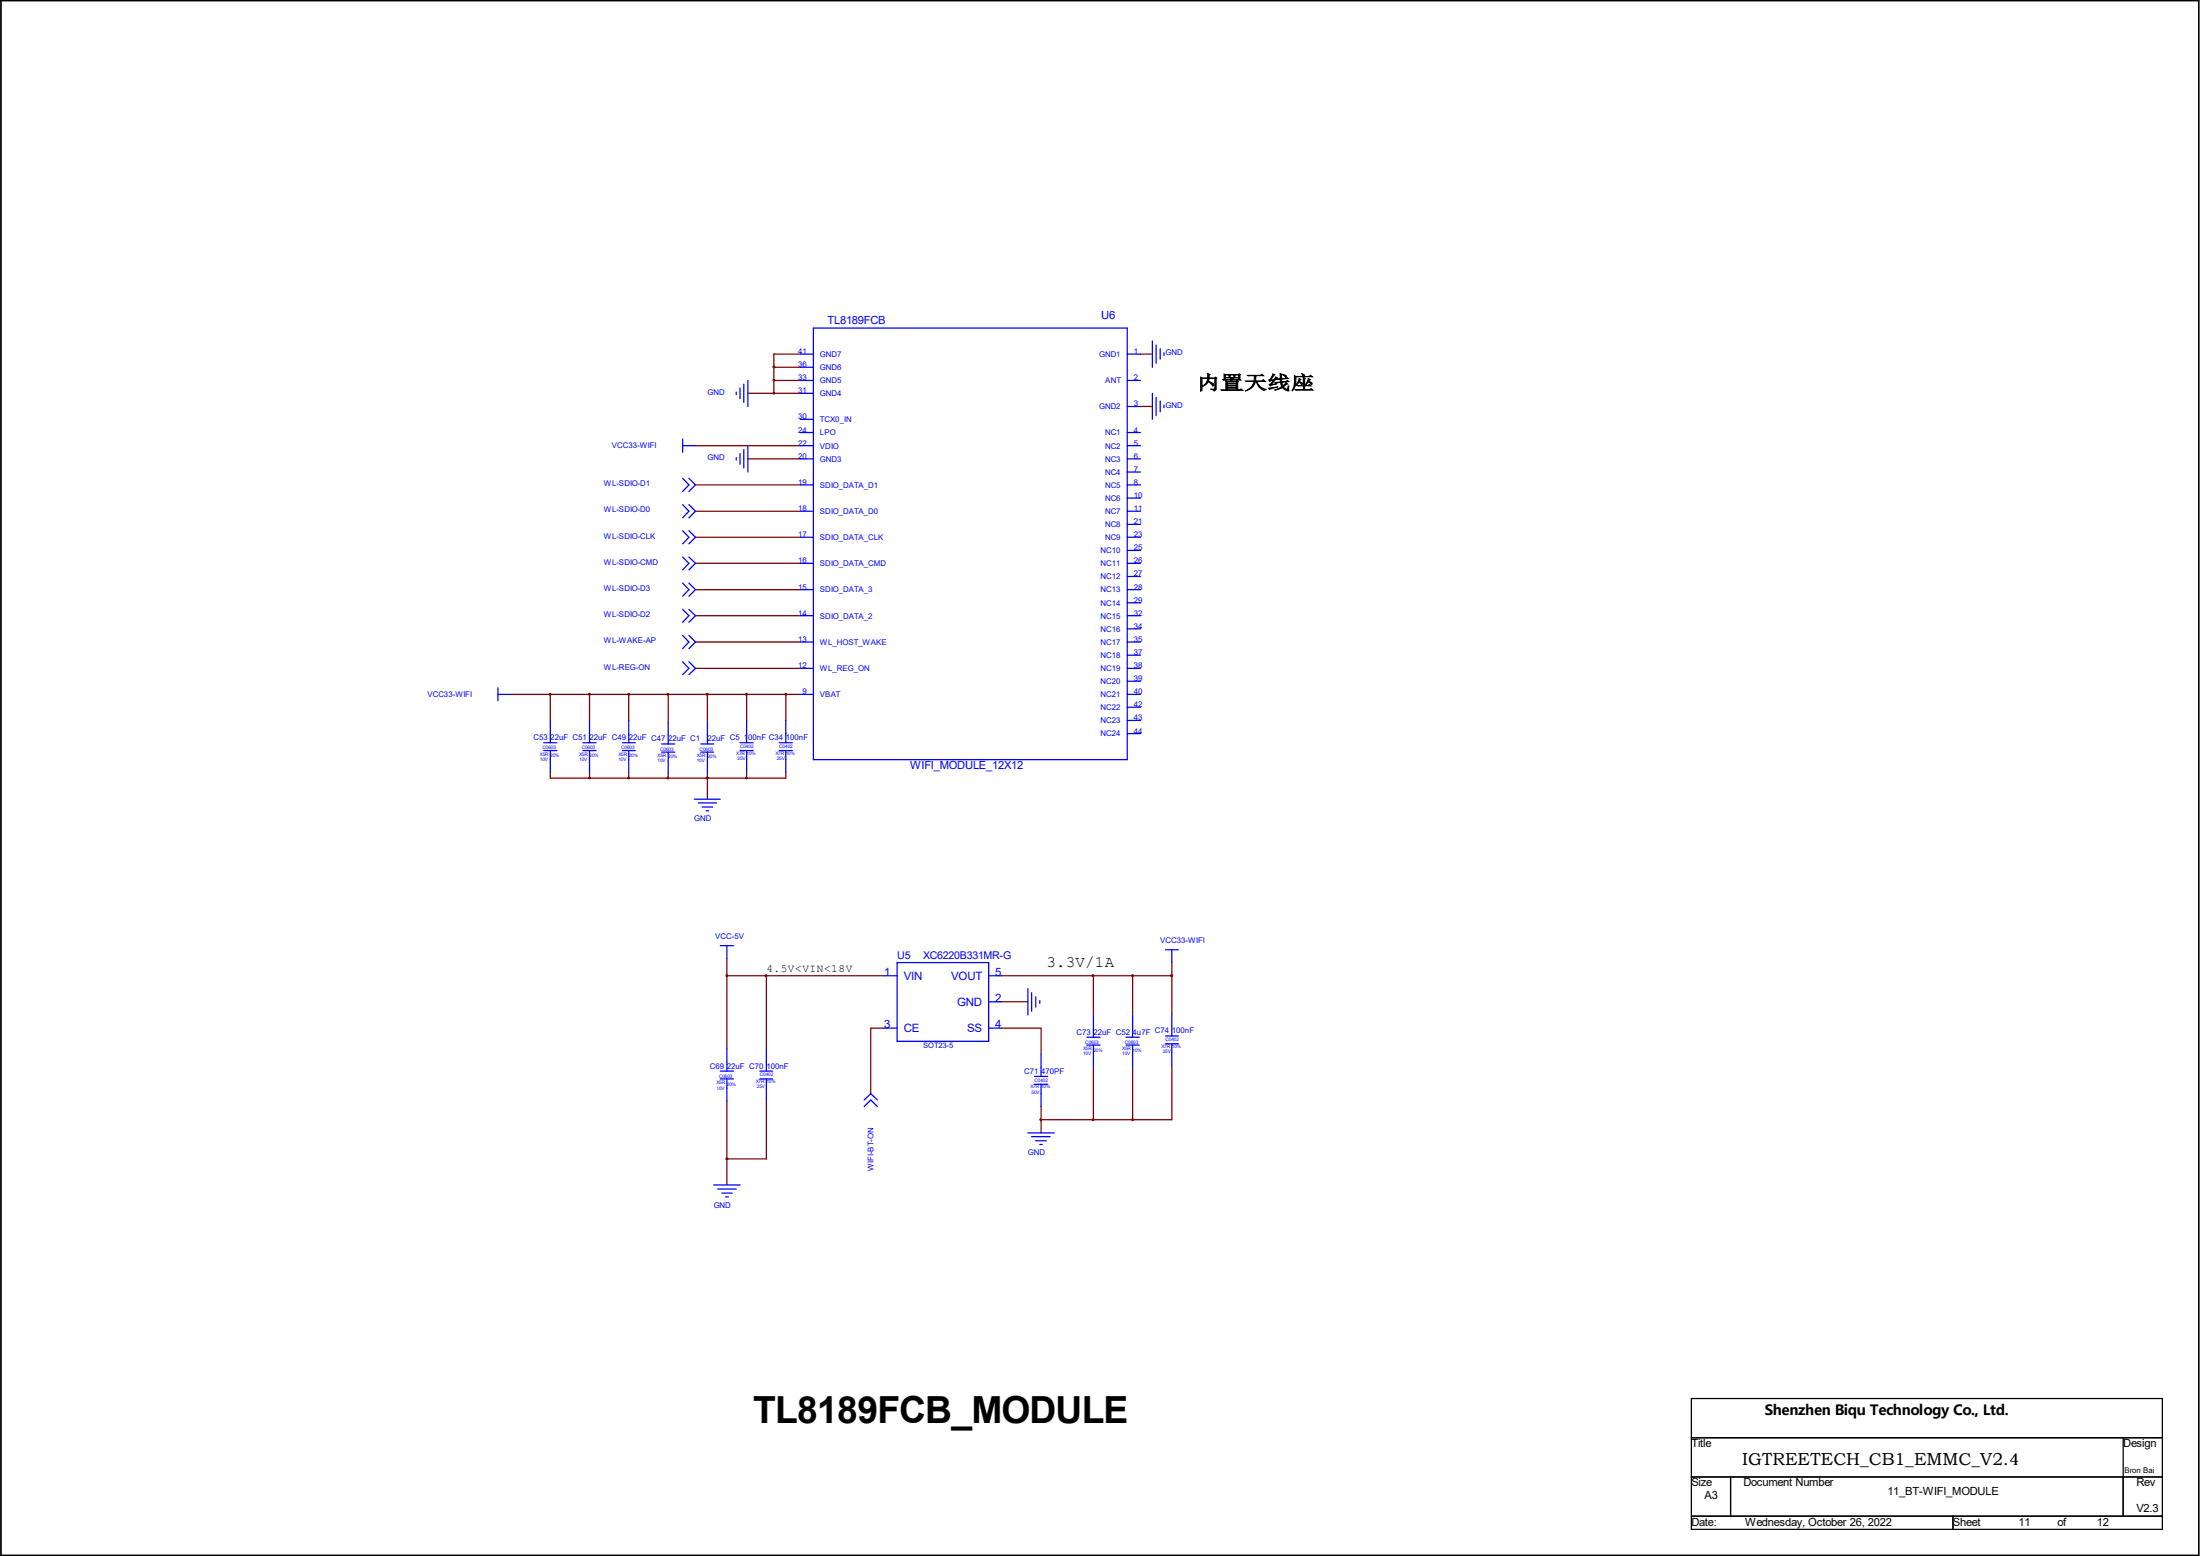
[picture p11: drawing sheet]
<svg xmlns="http://www.w3.org/2000/svg" width="297mm" height="210mm" viewBox="0 0 297 210" stroke-linecap="round" stroke-linejoin="round" font-family="sans-serif">
<g fill="none" stroke="#800000" stroke-width=".17">
<path d="M101 53.1h7M104.5 51.4h3.5M104.5 49.6h3.5M108 47.8h-3.5v5.3M154 47.8h1.6M154 54.9h1.6M93.9 72.5h14.1M93.9 65.4h14.1M93.9 79.6h14.1M93.9 69h14.1M93.9 76h14.1M93.9 60.2h14.1"/>
<path d="M101 61.9h7M69 93.7h39M74.3 93.7v3.5M79.6 93.7v3.5M84.9 93.7v3.5M90.2 93.7v3.8M93.9 90.2h14.1M93.9 86.7h14.1M93.9 83.1h14.1M95.5 93.7v3.8M100.8 93.7v3.5M106.1 93.7v3.5"/>
<path d="M74.3 104.3v.7h31.8v-.7M79.6 104.3v.7M84.9 104.3v.7M90.2 104.5v.5M95.5 105h.1M95.5 104.5v3.4M100.8 104.3v.7M98.1 129.4v12.2M98.1 131.7h21.2M103.5 131.7v9.9M119.3 138.8h-1.7v8.8M135.2 138.8h5.3v3.5"/>
<path d="M135.2 135.2h3.6M135.2 131.7h23M147.6 131.7v5.3M152.9 131.7v5.3M158.2 129.9v6.9M98.1 148.6v11.3M103.5 148.6v7.8h-5.4M140.5 149.4v3.5M147.6 144.1v7M152.9 144.1v7M158.2 143.9v7.2h-17.7"/>
</g>
<g fill="#800000" stroke="#800000" stroke-width=".14">
<path d="M95.4 104.9h.2v.2h-.2z" fill-rule="evenodd"/>
<path d="M74.2 93.6h.2v.2h-.2z" fill-rule="evenodd"/>
<path d="M158.1 131.6h.2v.2h-.2z" fill-rule="evenodd"/>
<path d="M95.4 93.6h.2v.2h-.2z" fill-rule="evenodd"/>
<path d="M95.4 104.9h.2v.2h-.2z" fill-rule="evenodd"/>
<circle cx="104.5" cy="49.5" r=".13"/>
<circle cx="98.1" cy="156.4" r=".13"/>
<circle cx="152.9" cy="151.1" r=".13"/>
<circle cx="100.8" cy="105" r=".13"/>
<circle cx="79.6" cy="105" r=".13"/>
<circle cx="84.9" cy="105" r=".13"/>
<circle cx="104.5" cy="53.1" r=".13"/>
<circle cx="104.5" cy="51.3" r=".13"/>
<circle cx="147.6" cy="151.1" r=".13"/>
<circle cx="140.5" cy="151.1" r=".13"/>
<circle cx="90.2" cy="105" r=".13"/>
<circle cx="103.4" cy="131.7" r=".13"/>
<circle cx="98.1" cy="131.7" r=".13"/>
<circle cx="147.6" cy="131.7" r=".13"/>
<circle cx="152.9" cy="131.7" r=".13"/>
<circle cx="100.8" cy="93.7" r=".13"/>
<circle cx="106.1" cy="93.7" r=".13"/>
<circle cx="90.2" cy="93.7" r=".13"/>
<circle cx="79.6" cy="93.7" r=".13"/>
<circle cx="84.9" cy="93.7" r=".13"/>
</g>
<g fill="none" stroke="#00f" stroke-width=".17">
<path d="M92.2 59.3v1.7M99.4 52.9v.4M99.9 52.4v1.4M100.4 51.9v2.4M101 51.4v3.5M108 47.8h1.8M108 51.4h1.8M108 58.4h1.8M108 56.6h1.8M108 53.1h1.8M108 49.6h1.8M109.8 44.3h42.4v58.2h-42.4z"/>
<path d="M152.2 47.8h1.8M152.2 51.4h1.8M152.2 54.9h1.8M152.2 58.4h1.8M155.6 46v3.6M155.6 53.1v3.5M156.1 46.6v2.4M156.1 53.6v2.5M156.6 47.1v1.4M156.6 54.1v1.5M157.1 47.6v.4M157.1 54.7v.3"/>
<path d="M92.2 60.2h1.7M92.2 75.2l.8 .8-.8 .9M92.2 64.6l.8 .8-.8 .9M92.2 68.1l.8 .9-.8 .9M92.2 78.7l.8 .9-.8 .9M92.2 71.6l.8 .9-.8 .9M93 75.2l.9 .8-.9 .9M93 64.6l.9 .8-.9 .9M93 68.1l.9 .9-.9 .9M93 78.7l.9 .9-.9 .9M93 71.6l.9 .9-.9 .9M99.4 61.8v.3"/>
<path d="M99.9 61.2v1.5M100.4 60.7v2.5M101 60.2v3.5M108 60.2h1.8M108 61.9h1.8M108 65.4h1.8M108 69h1.8M108 79.6h1.8M108 76h1.8M108 72.5h1.8M152.2 60.2h1.8M152.2 61.9h1.8"/>
<path d="M152.2 63.7h1.8M152.2 65.4h1.8M152.2 67.2h1.8M152.2 69h1.8M152.2 79.6h1.8M152.2 76h1.8M152.2 72.5h1.8M152.2 70.8h1.8M152.2 74.3h1.8M152.2 77.8h1.8M67.2 93.7h1.8M67.2 92.8v1.8"/>
<path d="M74.3 97.2v3M79.6 97.2v3M84.9 97.2v3M90.2 97.5v2.9M92.2 82.3l.8 .8-.8 .9M92.2 85.8l.8 .9-.8 .8M92.2 89.3l.8 .9-.8 .9M93 82.3l.9 .8-.9 .9M93 85.8l.9 .9-.9 .8M93 89.3l.9 .9-.9 .9M95.5 97.5v2.9M100.8 97.2v3"/>
<path d="M106.1 97.2v3M108 93.7h1.8M108 90.2h1.8M108 86.7h1.8M108 83.1h1.8M152.2 93.7h1.8M152.2 90.2h1.8M152.2 86.7h1.8M152.2 83.1h1.8M152.2 81.4h1.8M152.2 84.9h1.8M152.2 88.4h1.8"/>
<path d="M152.2 91.9h1.8M152.2 95.5h1.8M152.2 97.2h1.8M152.2 99h1.8M73.4 100.2h1.8M73.4 101.3h1.8M74.3 101.3v3M78.7 100.2h1.8M78.7 101.3h1.8M79.6 101.3v3M84 100.2h1.8M84 101.3h1.8"/>
<path d="M84.9 101.3v3M89.3 100.4h1.8M89.3 101.5h1.8M90.2 101.5v3M93.7 107.9h3.5M94.3 108.4h2.4M94.6 100.4h1.8M94.6 101.5h1.8M94.8 108.9h1.4M95.3 109.4h.4M95.5 101.5v3M99.9 100.2h1.8"/>
<path d="M99.9 101.3h1.8M100.8 101.3v3M105.2 100.2h1.8M105.2 101.3h1.8M106.1 101.3v3M97.2 127.6h1.8M98.1 127.6v1.8M119.3 131.7h1.8M119.3 138.8h1.8M121.1 129.9h12.4v10.6h-12.4zM133.5 131.7h1.7M133.5 135.2h1.7"/>
<path d="M133.5 138.8h1.7M138.8 133.4v3.6M139.3 134v2.5M139.8 134.5v1.4M140.4 135v.4M146.7 140h1.8M147.6 137v3M152 140h1.8M152.9 137v3M157.4 139.8h1.7M157.4 128.2h1.7M158.2 128.2v1.7"/>
<path d="M158.2 136.8v3M96.4 159.9h3.5M97.2 144.6h1.8M97.2 145.6h1.8M98.1 141.6v3M98.1 145.6v3M102.6 144.6h1.7M102.6 145.6h1.7M103.5 141.6v3M103.5 145.6v3M116.7 148.5l.9-.9 .8 .9M116.7 149.4l.9-.9 .8 .9"/>
<path d="M138.8 152.9h3.5M139.3 153.4h2.5M139.7 145.3h1.7M139.7 146.3h1.7M139.8 154h1.5M140.4 154.5h.3M140.5 142.3v3M140.5 146.3v3.1M146.7 141.1h1.8M147.6 141.1v3M152 141.1h1.8M152.9 141.1v3"/>
<path d="M157.4 140.9h1.7M158.2 140.9v3M96.9 160.5h2.5M97.5 161h1.3M98 161.5h.3"/>
</g>
<path d="M.1 .1h296.7v209.8h-296.7zM228.3 188.8h63.6v17.6h-63.6zM228.3 194.1h63.6M228.3 199.3h63.6M233.6 199.3v5.3M286.6 194.1v10.5M.1 209.9h.1M228.3 204.6h63.6M263.7 204.6v1.8" fill="none" stroke="#000" stroke-width=".17"/>
<text font-size="5" x="101.7" y="192.1">TL8189FCB_MODULE</text>
<text font-size="2.6" x="161.6" y="52.5">内置天线座</text>
<text font-size="2.3" x="235.2" y="197.8">IGTREETECH_CB1_EMMC_V2.4</text>
<text font-size="2.1" x="141.3" y="130.5">3.3V/1A</text>
<text font-size="1.9" x="238.3" y="191.1">Shenzhen Biqu Technology Co., Ltd.</text>
<g font-size="1.6" fill="#00f">
<text x="119.4" y="131.7">1</text>
<text x="134.4" y="131.7">5</text>
<text x="122" y="132.2">VIN</text>
<text x="128.4" y="132.2">VOUT</text>
<text x="129.2" y="135.8">GND</text>
<text x="134.4" y="135.2">2</text>
<text x="119.4" y="138.8">3</text>
<text x="122" y="139.3">CE</text>
<text x="130.6" y="139.3">SS</text>
<text x="134.4" y="138.8">4</text>
</g>
<g font-size="1.5" fill="#00f">
<text x="111.7" y="43.7">TL8189FCB</text>
<text x="148.7" y="43">U6</text>
<text x="122.9" y="103.8">WIFI_MODULE_12X12</text>
</g>
<g font-size="1.5">
<text x="103.5" y="131.1">4.5V&lt;VIN&lt;18V</text>
<text x="228.3" y="195.3">Title</text>
<text x="286.6" y="195.3">Design</text>
<text x="228.3" y="200.6">Size</text>
<text x="230.1" y="202.4">A3</text>
<text x="235.4" y="200.6">Document Number</text>
<text x="254.8" y="201.8">11_BT-WIFI_MODULE</text>
<text x="288.4" y="200.6">Rev</text>
<text x="228.3" y="205.9">Date:</text>
<text x="235.6" y="205.9">Wednesday, October 26, 2022</text>
<text x="263.7" y="205.9">Sheet</text>
<text x="272.5" y="205.9">11</text>
<text x="277.8" y="205.9">of</text>
<text x="283.1" y="205.9">12</text>
<text x="288.4" y="204.1">V2.3</text>
</g>
<g font-size="1.4" fill="#00f">
<text x="121.1" y="129.4">U5</text>
<text x="124.6" y="129.4">XC6220B331MR-G</text>
</g>
<g font-size="1.1" fill="#00f">
<text x="107.7" y="47.8">41</text>
<text x="153.1" y="47.8">1</text>
<text x="157.4" y="48">GND</text>
<text x="95.5" y="53.3">GND</text>
<text x="107.7" y="53.1">31</text>
<text x="107.7" y="51.4">33</text>
<text x="107.7" y="49.6">36</text>
<text x="110.7" y="53.5">GND4</text>
<text x="110.7" y="51.7">GND5</text>
<text x="110.7" y="50">GND6</text>
<text x="110.7" y="48.2">GND7</text>
<text x="148.4" y="48.2">GND1</text>
<text x="149.2" y="51.7">ANT</text>
<text x="153.1" y="51.4">2</text>
<text x="107.7" y="58.4">24</text>
<text x="107.7" y="56.6">30</text>
<text x="110.7" y="58.8">LPO</text>
<text x="110.7" y="57">TCX0_IN</text>
<text x="148.4" y="55.2">GND2</text>
<text x="149.2" y="58.8">NC1</text>
<text x="153.1" y="54.9">3</text>
<text x="153.1" y="58.4">4</text>
<text x="157.4" y="55">GND</text>
<text x="81.5" y="65.6">WL-SDIO-D1</text>
<text x="82.6" y="60.5">VCC33-WIFI</text>
<text x="95.5" y="62.1">GND</text>
<text x="107.7" y="65.4">19</text>
<text x="107.7" y="61.9">20</text>
<text x="107.7" y="60.2">22</text>
<text x="110.7" y="65.8">SDIO_DATA_D1</text>
<text x="110.7" y="62.3">GND3</text>
<text x="110.7" y="60.5">VDIO</text>
<text x="149.2" y="60.5">NC2</text>
<text x="149.2" y="62.3">NC3</text>
<text x="149.2" y="64.1">NC4</text>
<text x="149.2" y="65.8">NC5</text>
<text x="153.1" y="60.2">5</text>
<text x="153.1" y="61.9">6</text>
<text x="153.1" y="63.7">7</text>
<text x="153.1" y="65.4">8</text>
<text x="81.5" y="69.2">WL-SDIO-D0</text>
<text x="107.7" y="69">18</text>
<text x="110.7" y="69.4">SDIO_DATA_D0</text>
<text x="149.2" y="67.6">NC6</text>
<text x="149.2" y="69.4">NC7</text>
<text x="149.2" y="71.2">NC8</text>
<text x="153.1" y="67.2">10</text>
<text x="153.1" y="69">11</text>
<text x="153.1" y="70.8">21</text>
<text x="81.5" y="76.2">WL-SDIO-CMD</text>
<text x="81.5" y="72.7">WL-SDIO-CLK</text>
<text x="107.7" y="76">16</text>
<text x="107.7" y="72.5">17</text>
<text x="110.7" y="76.4">SDIO_DATA_CMD</text>
<text x="110.7" y="72.9">SDIO_DATA_CLK</text>
<text x="148.6" y="74.7">NC10</text>
<text x="148.6" y="76.4">NC11</text>
<text x="149.2" y="72.9">NC9</text>
<text x="153.1" y="72.5">23</text>
<text x="153.1" y="74.3">25</text>
<text x="153.1" y="76">26</text>
<text x="153.1" y="77.8">27</text>
<text x="81.5" y="83.3">WL-SDIO-D2</text>
<text x="81.5" y="79.8">WL-SDIO-D3</text>
<text x="107.7" y="83.1">14</text>
<text x="107.7" y="79.6">15</text>
<text x="110.7" y="83.5">SDIO_DATA_2</text>
<text x="110.7" y="80">SDIO_DATA_3</text>
<text x="148.6" y="78.2">NC12</text>
<text x="148.6" y="80">NC13</text>
<text x="148.6" y="81.7">NC14</text>
<text x="148.6" y="83.5">NC15</text>
<text x="153.1" y="79.6">28</text>
<text x="153.1" y="81.4">29</text>
<text x="153.1" y="83.1">32</text>
<text x="81.5" y="86.8">WL-WAKE-AP</text>
<text x="107.7" y="86.7">13</text>
<text x="110.7" y="87">WL_HOST_WAKE</text>
<text x="148.6" y="85.3">NC16</text>
<text x="148.6" y="87">NC17</text>
<text x="148.6" y="88.8">NC18</text>
<text x="153.1" y="84.9">34</text>
<text x="153.1" y="86.7">35</text>
<text x="153.1" y="88.4">37</text>
<text x="57.7" y="94.1">VCC33-WIFI</text>
<text x="81.5" y="90.4">WL-REG-ON</text>
<text x="107.7" y="90.2">12</text>
<text x="108.3" y="93.7">9</text>
<text x="110.7" y="94.1">VBAT</text>
<text x="110.7" y="90.6">WL_REG_ON</text>
<text x="148.6" y="90.6">NC19</text>
<text x="148.6" y="92.3">NC20</text>
<text x="148.6" y="94.1">NC21</text>
<text x="148.6" y="95.8">NC22</text>
<text x="153.1" y="90.2">38</text>
<text x="153.1" y="91.9">39</text>
<text x="153.1" y="93.7">40</text>
<text x="153.1" y="95.5">42</text>
<text x="72" y="99.9">C53</text>
<text x="74.3" y="99.9">22uF C51</text>
<text x="79.6" y="99.9">22uF C49</text>
<text x="84.9" y="99.9">22uF C47</text>
<text x="90.2" y="100.1">22uF C1</text>
<text x="95.5" y="100.1">22uF C5</text>
<text x="100.4" y="99.9">100nF C34</text>
<text x="106.1" y="99.9">100nF</text>
<text x="148.6" y="97.6">NC23</text>
<text x="148.6" y="99.4">NC24</text>
<text x="153.1" y="97.2">43</text>
<text x="153.1" y="99">44</text>
<text x="93.7" y="110.8">GND</text>
<text x="96.6" y="126.7">VCC-5V</text>
<text x="156.6" y="127.3">VCC33-WIFI</text>
<text x="145.3" y="139.7">C73</text>
<text x="147.6" y="139.7">22uF C52</text>
<text x="152.9" y="139.7">4u7F C74</text>
<text x="158.2" y="139.5">100nF</text>
<text x="95.8" y="144.2">C69</text>
<text x="98.1" y="144.2">22uF C70</text>
<text x="103.5" y="144.2">100nF</text>
<text x="138.3" y="144.9">C71</text>
<text x="140.5" y="144.9">470PF</text>
<text x="138.8" y="155.9">GND</text>
<text x="117.9" y="158" transform="rotate(-90 117.9 158)">WIFI-BT-ON</text>
<text x="96.4" y="163">GND</text>
</g>
<text font-size="1.1" x="286.8" y="198.8">Bron Bai</text>
<text font-size="1" fill="#00f" x="124.6" y="141.4">SOT23-5</text>
<g font-size=".6" fill="#00f">
<text x="73.2" y="101.1">C0603</text>
<text x="78.5" y="101.1">C0603</text>
<text x="83.9" y="101.1">C0603</text>
<text x="89.1" y="101.3">C0603</text>
<text x="94.4" y="101.3">C0603</text>
<text x="99.4" y="101.9">X7R 10%</text>
<text x="99.9" y="101">C0402</text>
<text x="104.7" y="101.9">X7R 10%</text>
<text x="105.2" y="101">C0402</text>
<text x="72.9" y="102.7">10V</text>
<text x="72.9" y="102">X5R</text>
<text x="74.3" y="102.2">20%</text>
<text x="78.2" y="102.7">10V</text>
<text x="78.2" y="102">X5R</text>
<text x="79.6" y="102.2">20%</text>
<text x="83.5" y="102.7">10V</text>
<text x="83.5" y="102">X5R</text>
<text x="84.9" y="102.2">20%</text>
<text x="88.8" y="102.9">10V</text>
<text x="88.8" y="102.2">X5R</text>
<text x="90.2" y="102.4">20%</text>
<text x="94.1" y="102.9">10V</text>
<text x="94.1" y="102.2">X5R</text>
<text x="95.5" y="102.4">20%</text>
<text x="99.6" y="102.5">25V</text>
<text x="104.9" y="102.5">25V</text>
<text x="146.2" y="142.5">10V</text>
<text x="146.2" y="141.8">X5R</text>
<text x="146.5" y="140.9">C0603</text>
<text x="147.6" y="141.9">20%</text>
<text x="151.5" y="142.5">10V</text>
<text x="151.5" y="141.8">X5R</text>
<text x="151.8" y="140.9">C0603</text>
<text x="152.9" y="141.9">10%</text>
<text x="156.8" y="141.4">X7R 10%</text>
<text x="157" y="142.1">25V</text>
<text x="157.4" y="140.5">C0402</text>
<text x="96.7" y="147.1">10V</text>
<text x="96.7" y="146.3">X5R</text>
<text x="97.1" y="145.5">C0603</text>
<text x="98.1" y="146.5">20%</text>
<text x="102" y="146.2">X7R 10%</text>
<text x="102.2" y="146.9">25V</text>
<text x="102.6" y="145.3">C0402</text>
<text x="139.1" y="146.9">X7R 10%</text>
<text x="139.3" y="147.6">50V</text>
<text x="139.7" y="146">C0402</text>
</g>
</svg>
